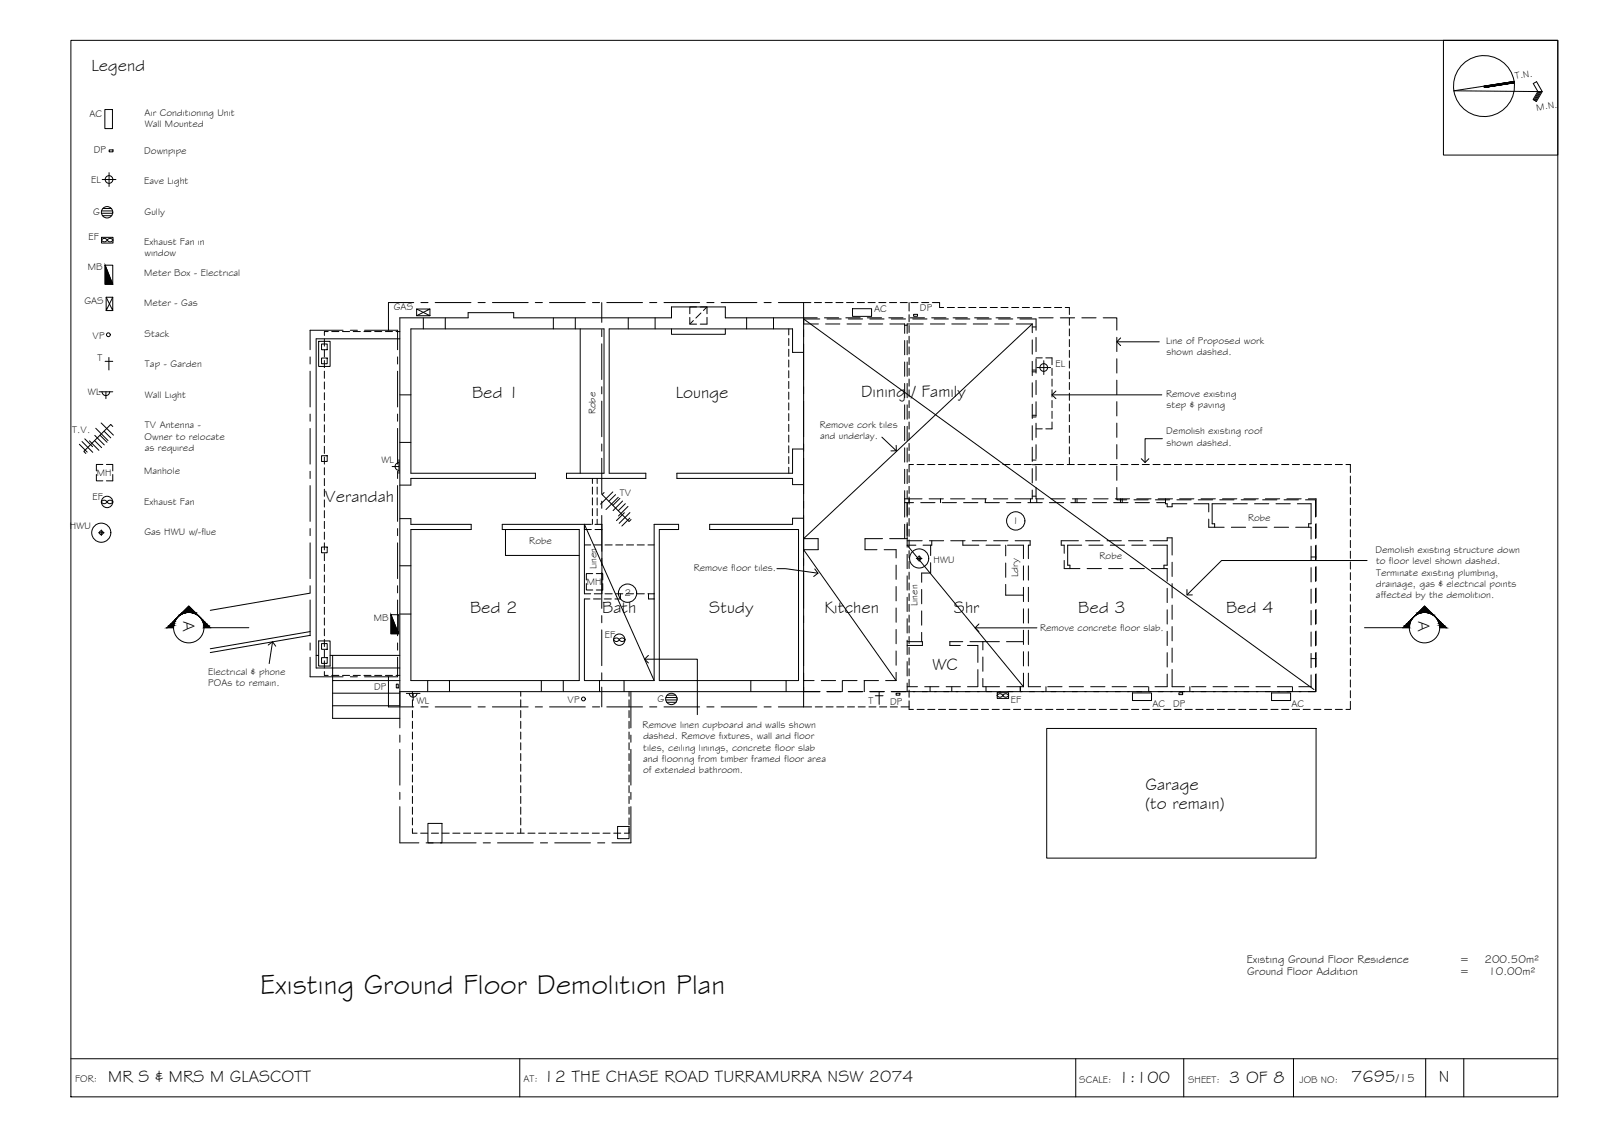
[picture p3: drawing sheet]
<svg xmlns="http://www.w3.org/2000/svg" width="420mm" height="297mm" viewBox="0 0 420 297" stroke-linecap="round" stroke-linejoin="round" font-family="sans-serif">
<!-- layer: BORDER -->
<g fill="none" stroke="#000" stroke-width=".26">
<path d="M18.6 10.6h390v277h-390zM378.6 10.6h30v30.1h-30zM397.1 21.4l-15.8 2.4 23.2 .2-1.5-2.6-.9 .5 1.2 2.1-1.2 2.1 .9 .5 1.5-2.6M397.2 21.7l-7.9 1.2M403.6 24l-1.3 2.2M403.9 24l-1.4 2.4M404.2 24l-1.5 2.5M18.6 277.6h390M136.3 277.6v10M282.1 277.6v10M310.5 277.6v10M339.2 277.6v10"/>
<path d="M373.9 277.6v10M383.9 277.6v10"/>
<circle cx="389.2" cy="22.6" r="8"/>
</g>
<!-- layer: SERVICES -->
<g fill="none" stroke="#000" stroke-width=".26">
<path d="M27.5 28.7h2v5h-2zM28.6 39.3h1v.5h-1zM26.6 55.9h3M26.6 55.3h2.9M26.8 47.1h3.6M26.9 56.6h2.4M27 54.7h2.2M28.6 45.3v3.6M26.6 62.2h3v1.5h-3zM26.8 62.7a.86 .86 0 0 1 1.3 .3 .86 .86 0 0 1-1.5 0zM27.6 69.5v5h2l-2-5h2v5M27.8 77.9l1.8 3.5v-3.5"/>
<path d="M28.3 62.7a.86 .86 0 0 1 1.3 .3 .86 .86 0 0 1-1.5 0zM27.6 94.7h2M27.8 81.4l1.8-3.5h-1.8v3.5h1.8M28.6 93.7v3.3M109.3 81h3.5l-3.5 1.8M112.8 81v1.8h-3.5v-1.8l3.5 1.8M223.6 80.9h5v2h-5zM239.6 82.4h1v.5h-1zM271.9 96.4h3.7M273.8 94.6v3.6M20.8 116.5l2.1 2M21.5 115.8l2.8 2.8"/>
<path d="M22.2 115.1l2.1 2M23.5 115.6l2.4 2.5M24.8 115.5l1.9 1.9M24.9 114.1l2.5 2.5M25.1 112.3l3.2 3.2M26 102.7h3.6M26.2 114.1l1.9 1.8M26.5 110.9l3.2 3.2M26.8 102.7a1.01 1.01 0 0 0 1 1 1.01 1.01 0 0 0 1-1M27.3 113l1.7 1.8M27.8 102.7v1.8M29.6 111.8l-.6-.5-7 7.1 .5 .5"/>
<path d="M25.3 124.4v1.7h1.7M25.8 139.7h1.5M26.6 138.9v1.5M26.8 131.4a.86 .86 0 0 1 1.3 .2 .86 .86 0 0 1-1.5 0zM27 121.8h-1.7v1.7M27.9 121.8h1.7v1.7M28.1 131.6a.86 .86 0 0 1 1.5 0M28.1 131.6a.86 .86 0 0 0 1.5 0M29.6 124.4v1.7h-1.7M102.8 122.3h1.8M104.6 121.3a1.01 1.01 0 0 0-1 1 1.01 1.01 0 0 0 1 1M104.6 120.5v3.6"/>
<path d="M158.4 129.1l-.5 .6 7.1 7 .5-.5M160.7 129l-3.2 3.2M161.4 129.7l-1.7 1.7M162.1 130.4l-3.2 3.2M162.6 130.7l-1.9 1.8M163.3 131.4l-2.5 2.5M163.8 134.4l-2.1 2.1M164 132.1l-1.8 1.8M164.7 132.8l-2.5 2.5M165.2 135.8l-2.1 2.1M165.2 134.4l-2.8 2.8M81.4 155.5l-26.3 4.5"/>
<path d="M153.8 153v1.7h1.7M155.5 150.4h-1.7v1.7M156.4 150.4h1.7v1.7M158.1 153v1.7h-1.7M240.3 146.4h1.5M241.1 145.7v1.5M81.4 165.6l-26.3 4.5M81.4 166.6l-26.3 4.5M102.5 161.2v5h2l-2-5h2.1v5M103.9 179.4h.5v1h-.5zM161.1 167.5a.86 .86 0 0 1 1.3 .2 .84 .84 0 0 1-.7 .5 .84 .84 0 0 1-.8-.5zM162.4 167.7a.86 .86 0 0 1 1.5 0"/>
<path d="M162.4 167.7a.86 .86 0 0 0 1.5 0M106.6 181.8h3.6M107.3 181.8a1.01 1.01 0 0 0 1 1 1.01 1.01 0 0 0 1.1-1M108.4 181.8v1.8M174.6 183.5h3M174.6 182.9h3M174.9 184.1h2.4M175 182.3h2.2M229.6 182.4h2M230.6 181.4v3.3M235 181.8h1v.5h-1zM261.5 181.6h3v1.5h-3z"/>
<path d="M261.7 182.1a.86 .86 0 0 1 1.3 .2 .86 .86 0 0 1-1.5 0zM263.2 182.1a.86 .86 0 0 1 1.3 .2 .86 .86 0 0 1-1.5 0zM297 181.7h5v2h-5zM309.2 181.6h1v.5h-1zM333.5 181.7h5v2h-5z"/>
<circle cx="28.1" cy="55.7" r="1.49"/>
<circle cx="28.6" cy="47.1" r="1.01"/>
<circle cx="28.4" cy="87.8" r=".5"/>
<circle cx="273.7" cy="96.4" r="1.01"/>
<circle cx="26.6" cy="139.7" r="2.51"/>
<circle cx="26.6" cy="139.7" r=".5"/>
<circle cx="28.1" cy="131.6" r="1.49"/>
<circle cx="241.1" cy="146.4" r="2.51"/>
<circle cx="241.1" cy="146.4" r=".5"/>
<circle cx="162.4" cy="167.7" r="1.49"/>
<circle cx="153" cy="183.2" r=".5"/>
<circle cx="176.1" cy="183.2" r="1.49"/>
</g>
<path d="M27.6 69.5l2 5h-2zM102.5 161.2l2 5h-2z" fill="#000" stroke="#000" stroke-width=".26"/>
<!-- layer: EXISTING -->
<g fill="none" stroke="#000" stroke-width=".26">
<path d="M83.6 89.5h3v6.6h-3zM84.3 93.9h1.5v1.5h-1.5zM84.3 90.2h1.5v1.5h-1.5zM104.9 88.8h-22v86.3h22M111 83.3v2.9M116.8 83.3v2.9M145.1 83.3v2.9M150.9 83.3v2.9M152.2 86.2v37.9M164.8 83.3v2.9M171.8 83.3v2.9M176.1 86.2v1.4h14.1v-1.4"/>
<path d="M180.9 83.2v1.8h1.8M181.8 84l-.9 1M182.7 80.5h-1.8v1.8M183.6 80.5h1.8v1.8M183.8 82.1l-1.3 1.3M185.4 83.2v1.8h-1.8M185.4 80.5l-.9 .9M195.8 83.3v2.9M202.9 83.3v2.9M206.9 86.2v1.6M206.9 88.7v1.9M206.9 91.6v1.8"/>
<path d="M206.9 94.4v1.8M206.9 97.2v1.9M210.8 92.4h-2.9v-6.2h-48.1v37.9h9.6v1.3h-20.8v-1.3h9.8v-37.9h-50.6v37.9h32.6v1.3h-32.6v1.8h-2.9M210.8 83.6h4.2M210.8 84.9h3.8M216.5 84.9h3.8M216.9 83.6h3.7M222.2 84.9h3.7M222.5 83.6h3.7M227.8 84.9h3.7M228.1 83.6h3.8M233.4 84.9h3.9v2.5"/>
<path d="M233.8 83.6h3.7M237.3 89.3v3.7M237.3 94.9v3.8M237.3 85.3h.6M237.9 89.3v3.7M237.9 94.9v3.8M239.4 83.6h3.7M242.1 84.9h-4.2v2.5M244 84.9h3.8M245 83.6h3.7M249.6 84.9h3.8M250.6 83.6h3.8"/>
<path d="M255.3 84.9h3.7M256.3 83.6h3.7M260.9 84.9h3.7M261.9 83.6h3.7M266.5 84.9h4.2v2.3M267.5 83.6h4.2v3M270.7 89.1v3.8M270.7 94.7v3.8M270.7 85.7h1M270.7 97h1M270.7 97.5h1M271.7 88.4v3.8"/>
<path d="M271.7 94.1v3.7M271.7 99.7v3.8M271.7 93.8h1.7M274.3 93.8h1.6v1.8M275.9 96.6v1.8M275.9 99.4v1.9M84.3 119.5h1.5v1.5h-1.5zM104.9 103.5h2.9M104.9 116h2.9M206.9 100v1.9M206.9 102.8v1.9M206.9 105.6v1.9"/>
<path d="M206.9 108.4v1.9M206.9 111.2v1.9M206.9 114.1v1.8M206.9 116.9v1.8M206.9 119.7v1.9M210.8 117.7h-2.9v6.4h-30.4v1.3h30.4v1.7h2.9M237.3 100.5v3.8M237.3 106.1v3.8M237.3 111.8v3.7M237.3 117.4v3.8M237.9 100.5v3.8M237.9 106.1v3.8"/>
<path d="M237.9 111.8v3.7M237.9 117.4v3.8M270.7 100.3v3.8M270.7 106v3.7M270.7 111.6v3.8M270.7 117.2v3.8M270.7 108.9h1M270.7 109.3h1M271.7 105.3v3.8M271.7 110.9v3.8M271.7 116.6v3.7M271.7 112.4h1.7"/>
<path d="M275.9 102.2v1.9M275.9 105v1.9M275.9 107.8v1.9M275.9 110.6v1.8h-1.6M104.9 136h2.9v1.5h15.8v1.3h-15.8v39.6h44.1v-39.6h-20.2v-1.3h23.4M132.6 138.8v6.8h19.3M155.1 138.8h-1.8v16.9h1.6M155.4 125.4v1.4M155.4 127.7v1.9M155.4 130.5v1.9M155.4 133.3v1.9M155.4 136.1v1.4"/>
<path d="M156 137.5h1.9v18.2M156 138.8h1.9M156.6 125.4v1.4M156.6 127.7v1.9M156.6 130.5v1.9M156.6 133.3v1.9M156.6 136.1v1.4M206.9 122.5v1.6M210.8 135.9h-2.9v1.6h-21.8v1.3h23.3v39.6h-36.5v-39.6h5.1v-1.3h-6.4v18.2h-1.7M237.3 123v3.8M237.3 128.6v7M237.3 137.4v3.8"/>
<path d="M237.3 130.8h4.5M237.3 131.8h2.3M237.9 123v3.8M237.9 128.6v2.2M237.9 131.8v3.8M237.9 137v6.5M238.4 130.8v1M241.5 131.8h3.7M243.7 130.8h3.7M246.7 130.8v1M247.1 131.8h3.8M249.3 130.8h3.8"/>
<path d="M252.7 131.8h3.8M254.9 130.8h3.8M258.3 131.8h3.8M258.4 130.8v1M260.6 130.8h3.7M264 131.8h3.7M269.6 131.8h3.8M270.3 130.8v1M270.7 122.8v3.8M270.7 128.5v2.3h-4.5M270.7 121.8h1M270.7 130.1h1"/>
<path d="M270.7 120.6h1M271.7 122.2v3.8M271.7 127.8v3h2.1M271.9 130.8v1M275.2 131.8h3.8M275.6 130.8h3.8M280.8 131.8h3.8M281.2 130.8h3.8M282 130.8v1M282.5 130.8v1M286.5 131.8h3.7M286.9 130.8h3.7"/>
<path d="M292.1 131.8h3.8M292.5 130.8h3.8M293.9 130.8v1M294.3 130.8v1M297.7 131.8h3.8M298.1 130.8h3.8M303.3 131.8h2.4M303.7 130.8h3.8M305.7 130.8v1.3h.4v.8h1.3v-.8h3.9M309.4 130.8h3.7M313.1 132.1h3.9v2.1M315 130.8h3.8"/>
<path d="M317 136.1v2.1h4.1M320.6 130.8h3.8M321.5 132.1h-3.6v5.2h.7v.9M322.9 138.2h3.8M323.4 132.1h3.7M326.2 130.8h3.8M328.6 138.2h3.7M329 132.1h3.8M331.9 130.8h3.7M334.2 138.2h3.8M334.7 132.1h3.7M337.5 130.8h3.8"/>
<path d="M339.8 138.2h4.1v3.1M340.3 132.1h3.6v5.2h-.7v.9M343.1 130.8h2.1v4.6M345.2 137.3v3.7M84.3 143.4h1.5v1.5h-1.5zM104.9 148.3h2.9M153.3 142.9h1.6M155.6 157h1.9M155.9 155.7h1.8M155.9 142.9h1.8M158.5 157h1.8M158.7 155.7h1.9"/>
<path d="M158.7 142.9h1.9M161.5 155.7h1.9M161.5 142.9h1.9M162.7 155.7v1.3h-1.4M164.3 155.7h1.9M164.3 142.9h1.9M167.1 155.7h1.9M167.1 142.9h1.9M169.9 142.9h1.7M170.1 155.7v1.3h1.5v21.4h-18.3v-21.4h1.4M231.5 141.2h-4.6v2.9h3.1M231.9 144.1h3.1v2.2"/>
<path d="M233.3 141.2h4.6M235 148.2v3.7M235 153.8v3.7M235 159.4v3.7M237.9 145.3v3.8M237.9 151v3.7M237.9 156.6v3.7M237.9 142.9h2.3M237.9 141.8h4M241.7 154.5v3.8M243.7 141.8h3.8M244.1 147.5v2.7h-2.4v2.5"/>
<path d="M244.1 142.9v2.7M244.4 141.8v1.1h-2.3M249.4 141.8h3.7M252.5 141.8v1.1h4.2M255 141.8h3.7M258.6 142.9h3.7M260.6 141.8h3.8M263.8 142.9v2.8M263.8 147.6v3.8M263.8 153.2v2.8h4.6M264.2 142.9h4.2v3.6M266.2 141.8h4v1.1h-.5v3.6"/>
<path d="M268.4 148.4v3.7M268.4 154v3.7M268.4 159.6v3.8M269.7 148.4v3.7M269.7 154v3.7M269.7 159.6v3.8M279.1 146.9v2.2h4.1M282.8 141.8h-4.5v1.1h.8v2.2M283.7 142.9h-3.7v5.3h.6v.9M284.7 141.8h3.8M285.1 149.1h3.8M285.6 142.9h3.7"/>
<path d="M290.4 141.8h3.7M290.8 149.1h3.7M291.2 142.9h3.7M296 141.8h3.7M296.4 149.1h3.7M296.8 142.9h3.8M301.6 141.8h4.5v-.8h1.3v4.5M302 149.1h4.1v3.3M302.4 142.9h3.7v5.3h-.8v.9M306.1 154.2v3.8M306.1 159.9v3.7M307.4 147.4v3.7"/>
<path d="M307.4 153v3.8M307.4 158.6v3.8M343.9 143.2v3.7M343.9 148.8v3.8M343.9 154.4v3.8M343.9 146h1.3M345.2 142.9v3.8M345.2 148.6v3.7M345.2 154.2v3.7M345.2 159.8v3.7M82.9 171.8h.7M83.6 168h3v6.6h-3z"/>
<path d="M84.3 172.4h1.5v1.5h-1.5zM84.3 168.7h1.5v1.5h-1.5zM86.6 171.8h18.3M87.2 178.4h17.7M87.2 171.8v16.5h17.7M104.9 161h2.9M112.2 178.4v2.9M117.9 178.4v2.9M142 178.4v2.9M147.7 178.4v2.9M157.2 178.4v2.9M163.7 178.4v2.9"/>
<path d="M196.9 178.4v2.9M206.2 178.4v2.9M213.5 178.4h-2.7v-34.3h3.8v-2.9h-3.8v-57.9h-20.6v-2.8h-14.1v2.8h-41.4v-1.3h-11.9v1.3h-17.9v101.7h-17.7M215.4 178.4h3.7M220.9 178.4v2.9M221 178.4h3.8M230.4 178.4h-3.8l.1 2.9M235 176.3v2.1h-2.7M235 165v3.8M235 170.7v3.7M237.9 162.2v3.8M237.9 167.8v3.8"/>
<path d="M237.9 173.5v3.7M237.9 179.1v2.2M237.9 168.2h4v1h-4M241.7 160.2v3.7M241.7 165.8v2.4M252.5 168.2h-3.4v1h2.7M253.7 169.2h2.8v4.5M254.4 168.2h7.7M256.5 175.5v4.5M257.8 168.2v2.2M257.8 172.2v3.8M257.8 177.9v2.1h4.4"/>
<path d="M264 168.2h4.3M268.4 165.2v3.8M268.4 170.9v3.7M268.4 176.5v3.5h-4.4M269.7 165.2v3.8M269.7 170.9v3.7M269.7 176.5v3.5h3.2M306.1 165.5v3.7M306.1 171.1v3.8M306.1 176.7v3.3h-3.2M307.4 164.3v3.7M307.4 169.9v3.7"/>
<path d="M307.4 175.5v4.5h3.2M343.9 160.1v3.7M343.9 165.7v3.7M343.9 171.3v3.8M343.9 176.9v3.1h-3.3M343.9 172.7h1.3M345.2 176.7v4.6h-2.1M345.2 165.4v3.8M345.2 171.1v3.7M87.2 181.7h17.7M104.9 181.3h110.1M216.8 181.3h3.8"/>
<path d="M222.5 181.3h3.7M228.1 181.3h3.7M233.7 181.3h6.3M237.9 180h2.7M241.9 181.3h3.7M242.5 180h3.8M243.9 180v1.3M247.5 181.3h3.7M248.1 180h3.8M249.6 180v1.3M253.1 181.3h3.8M253.8 180h2.7"/>
<path d="M258.6 180v1.3M258.7 181.3h3.8M264.4 181.3h3.7M267.6 180v1.3M270 181.3h3.7M274.3 180v1.3M274.5 191h70.7v34h-70.7zM274.8 180h3.7M275.6 181.3h3.8M280.4 180h3.8M281.2 181.3h3.8M286.1 180h3.7"/>
<path d="M286.9 181.3h3.7M291.7 180h3.7M292.5 181.3h3.7M297.3 180h3.7M298.1 181.3h3.8M301.3 180v1.3M303.7 181.3h3.8M309.4 181.3h3.7M312.1 180v1.3M312.5 180h3.8M315 181.3h3.7M318.1 180h3.8"/>
<path d="M320.6 181.3h3.8M323.8 180h3.7M326.2 181.3h3.8M329.4 180h3.7M331.9 181.3h3.7M335 180h3.8M337.5 181.3h3.7M339 180v1.3M112.2 215.9h3.7v5.1h-3.7zM162 216.7h3v3.2h-3z"/>
</g>
<!-- layer: ROOFPLAN EXIST. -->
<g fill="none" stroke="#000" stroke-width=".26">
<path d="M108.5 79.3h-6.6v7.3M110.4 79.3h1.9M114.1 79.3h9.4M125.4 79.3h1.9M129.1 79.3h9.4M140.4 79.3h1.9M144.1 79.3h9.4M155.4 79.3h1.9M157.8 79.3v5.2M159.1 79.3h9.4M170.4 79.3h1.9M174.1 79.3h9.4"/>
<path d="M185.4 79.3h1.9M189.1 79.3h9.4M200.4 79.3h1.9M204.1 79.3h8.6M210.8 79.3v5.2M213.6 79.3h1.9M216.4 79.3h1.9M219.2 79.3h1.9M222 79.3h1.9M224.8 79.3h1.9M227.7 79.3h1.8M230.5 79.3h1.9"/>
<path d="M233.3 79.3h1.9M236.1 79.3h1.9M238.4 79.3v2.2M238.9 79.3h1.9M241.7 79.3h1.9M244.5 79.3h1.9v1.3h1.1M81.3 93.6v1.8M81.3 97.3v9.4M90 86.6h-8.7v5.1M91.9 86.6h1.8M95.6 86.6h8.7v5.1M104.3 93.6v1.8"/>
<path d="M104.3 97.3v9.4M157.8 86.4v1.9M157.8 90.1v9.4M210.8 86.4v1.9M210.8 90.1v9.4M238.4 82.5v1.9M238.4 85.3v1.9M238.4 88.1v1.9M238.4 90.9v1.9M238.4 93.7v1.9M238.4 96.6v1.8M238.4 99.4v1.9"/>
<path d="M248.4 80.6h1.9M251.3 80.6h1.8M254.1 80.6h1.9M256.9 80.6h1.8M259.7 80.6h1.9M262.5 80.6h1.9M265.3 80.6h1.9M268.1 80.6h1.9M270.9 80.6h1.9M273.8 80.6h1.8M276.6 80.6h1.9M279.4 80.6h1.1v1.9"/>
<path d="M280.5 83.4v1.9M280.5 86.2v1.9M280.5 89v1.9M280.5 91.8v1.9M280.5 94.6v1.9M280.5 97.4v1.9M81.3 108.6v1.8M81.3 112.3v9.4M104.3 108.6v1.8M104.3 112.3v9.4M157.8 101.4v1.9M157.8 105.1v9.4"/>
<path d="M157.8 116.4v1.9M210.8 101.4v1.9M210.8 105.1v9.4M210.8 116.4v1.9M238.4 102.2v1.8M238.4 105v1.9M238.4 107.8v1.9M238.4 110.6v1.9M238.4 113.4v1.9M238.4 116.2v1.9M238.4 119.1v1.8M280.5 100.3v1.8"/>
<path d="M280.5 103.1v1.9M280.5 105.9v1.9M280.5 108.7v1.9M280.5 111.5v1.9M280.5 114.3v1.9M280.5 117.1v1.9M280.5 119.9v1.9M81.3 123.6v1.8M81.3 127.3v9.4M81.3 138.6v1.8M104.3 123.6v1.8M104.3 127.3v9.4"/>
<path d="M104.3 138.6v1.8M157.8 120.1v9.4M157.8 131.4v1.9M157.8 135.1v9.4M210.8 120.1v9.4M210.8 131.4v1.9M210.8 135.1v9.4M238.4 121.9v1.9M238.4 124.7v1.8M238.4 127.5v1.9M238.4 130.3v1.9M238.4 133.1v1.9"/>
<path d="M238.4 135.9v1.9M238.4 138.7v1.9M238.4 121.8h1.2M240.5 121.8h1.9M243.3 121.8h1.9M246.1 121.8h1.9M248.9 121.8h1.9M251.8 121.8h1.8M254.6 121.8h1.9M257.4 121.8h1.9M260.2 121.8h1.9M263 121.8h1.9"/>
<path d="M265.8 121.8h1.9M268.6 121.8h1.9M271.4 121.8h1.9M274.3 121.8h1.8M277.1 121.8h1.8M279.9 121.8h1.9M282.7 121.8h1.9M285.5 121.8h1.9M288.3 121.8h1.9M291.1 121.8h1.9M293.9 121.8h1.9M296.8 121.8h1.8"/>
<path d="M299.6 121.8h1.8M302.4 121.8h1.9M305.2 121.8h1.9M308 121.8h1.9M310.8 121.8h1.9M313.6 121.8h1.9M316.4 121.8h1.9M319.3 121.8h1.8M322.1 121.8h1.8M324.9 121.8h1.9M327.7 121.8h1.9M330.5 121.8h1.9"/>
<path d="M333.3 121.8h1.9M336.1 121.8h1.9M338.9 121.8h1.9M341.8 121.8h1.8M344.6 121.8h1.8M347.4 121.8h1.9M350.2 121.8h1.9M353 121.8h1.2v2.1M354.2 124.8v1.9M354.2 127.6v1.9M354.2 130.4v1.9M354.2 133.3v1.8"/>
<path d="M354.2 136.1v1.8M354.2 138.9v1.9M81.3 142.3v9.4M81.3 153.6v1.8M81.3 157.3v9.4M104.3 142.3v9.4M104.3 153.6v1.8M104.3 157.3v9.4M157.8 146.4v1.9M157.8 150.1v9.4M210.8 146.4v1.9M210.8 150.1v9.4"/>
<path d="M238.4 141.6v1.8M238.4 144.4v1.9M238.4 147.2v1.8M238.4 150v1.9M238.4 152.8v1.9M238.4 155.6v1.9M238.4 158.4v1.9M354.2 141.7v1.9M354.2 144.5v1.9M354.2 147.3v1.9M354.2 150.1v1.9M354.2 152.9v1.9"/>
<path d="M354.2 155.8v1.8M354.2 158.6v1.8M81.3 168.6v1.8M81.3 172.3v5.1h8.7M91.9 177.4h1.8M101.9 177.4v7.9h6.6M104.3 168.6v1.8M104.3 172.3v5.1h-8.7M157.8 161.4v1.9M157.8 165.1v9.4M157.8 176.4v1.9M210.8 161.4v1.9"/>
<path d="M210.8 165.1v9.4M210.8 176.4v1.9M238.4 161.2v1.9M238.4 164.1v1.8M238.4 166.9v1.9M238.4 169.7v1.8M238.4 172.5v1.9M238.4 175.3v1.9M238.4 178.1v1.9M354.2 161.4v1.9M354.2 164.2v1.9M354.2 167v1.9"/>
<path d="M354.2 169.8v1.9M354.2 172.6v1.9M354.2 175.4v1.9M354.2 178.3v1.8M104.9 181.3v9.5M104.9 192.7v1.9M104.9 196.5v9.3M110.4 185.3h1.9M114.1 185.3h9.4M125.4 185.3h1.9M129.1 185.3h9.4M140.4 185.3h1.9"/>
<path d="M144.1 185.3h9.4M155.4 185.3h1.9M157.8 180.1v5.2M159.1 185.3h9.4M165.5 181.3v9.5M165.5 192.7v1.9M165.5 196.5v9.3M170.4 185.3h1.9M174.1 185.3h9.4M185.4 185.3h1.9M189.1 185.3h9.4M200.4 185.3h1.9"/>
<path d="M204.1 185.3h8.8M210.8 180.1v5.2M213.8 185.3h1.9M216.6 185.3h1.9M219.4 185.3h1.9M222.3 185.3h1.8M225.1 185.3h1.8M227.9 185.3h1.9M230.7 185.3h1.9M233.5 185.3h1.9M236.3 185.3h2.1M238.4 180.9v1.9"/>
<path d="M238.4 183.7v2.3h1.2M240.5 186h1.9M243.3 186h1.9M246.1 186h1.9M248.9 186h1.9M251.8 186h1.8M254.6 186h1.9M257.4 186h1.9M260.2 186h1.9M263 186h1.9M265.8 186h1.9M268.6 186h1.9"/>
<path d="M271.4 186h1.9M274.3 186h1.8M277.1 186h1.8M279.9 186h1.9M282.7 186h1.9M285.5 186h1.9M288.3 186h1.9M291.1 186h1.9M293.9 186h1.9M296.8 186h1.8M299.6 186h1.8M302.4 186h1.9"/>
<path d="M305.2 186h1.9M308 186h1.9M310.8 186h1.9M313.6 186h1.9M316.4 186h1.9M319.3 186h1.8M322.1 186h1.8M324.9 186h1.9M327.7 186h1.9M330.5 186h1.9M333.3 186h1.9M336.1 186h1.9"/>
<path d="M338.9 186h1.9M341.8 186h1.8M344.6 186h1.8M347.4 186h1.9M350.2 186h1.9M354.2 183.9v2.1h-1.2M354.2 181.1v1.8M104.9 207.7v1.9M104.9 211.5v9.5h5M165.5 207.7v1.9M165.5 211.5v9.5h-5M111.7 221h1.9"/>
<path d="M115.5 221h9.4M126.7 221h1.9M130.5 221h9.4M141.7 221h1.9M145.5 221h9.4M156.7 221h1.9"/>
</g>
<!-- layer: 0.13 -->
<g fill="none" stroke="#000" stroke-width=".26">
<path d="M85.1 88.9v1.9M85.1 91.7v1.9M85.1 94.5v1.9M85.1 97.3v1.9M86.1 86.9h-1v1M87 86.9h1.9M89.8 86.9h1.9M92.6 86.9h1.9M95.4 86.9h1.9M98.3 86.9h1.8M101.1 86.9h1.8M103.9 86.9h1"/>
<path d="M210.8 83.6l133.8 97.2M270.7 84.9l-59.9 56.3M85.1 100.1v1.9M85.1 102.9v1.9M85.1 105.7v1.9M85.1 108.6v1.8M85.1 111.4v1.9M85.1 114.2v1.9M85.1 117v1.9M85.1 119.8v1.9M85.1 122.6v1.9M85.1 125.4v1.9"/>
<path d="M85.1 128.2v1.9M85.1 131.1v1.8M85.1 133.9v1.9M85.1 136.7v1.9M85.1 139.5v1.9M153.3 137.5l18.3 40.9M85.1 142.3v1.9M85.1 145.1v1.9M85.1 147.9v1.9M85.1 150.7v1.9M85.1 153.6v1.8M85.1 156.4v1.9"/>
<path d="M85.1 159.2v1.9M210.8 144.1l24.2 34.3M237.9 142.9l30.5 37.1M85.1 162v1.9M85.1 164.8v1.9M85.1 167.6v1.9M85.1 170.4v1.9M85.1 173.2v1.9M85.1 176.1v1h1M87 177.1h1.9M89.8 177.1h1.9M92.6 177.1h1.9"/>
<path d="M95.4 177.1h1.9M98.3 177.1h1.8M101.1 177.1h1.8M103.9 177.1h1M108.2 181.3v1.2M108.2 183.5v1.8M108.2 186.3v1.9M108.2 189.1v1.9M108.2 191.9v1.9M108.2 194.7v1.9M108.2 197.5v1.9M136.6 181.3v1.2"/>
<path d="M136.6 183.5v1.8M136.6 186.3v1.9M136.6 189.1v1.9M136.6 191.9v1.9M136.6 194.7v1.9M136.6 197.5v1.9M165 181.3v1.2M165 183.5v1.8M165 186.3v1.9M165 189.1v1.9M165 191.9v1.9M165 194.7v1.9"/>
<path d="M165 197.5v1.9M108.2 200.3v1.9M108.2 203.2v1.8M108.2 206v1.8M108.2 208.8v1.9M108.2 211.6v1.9M108.2 214.4v1.9M108.2 217.2v1.2h1.2M110.3 218.4h1.9M113.1 218.4h1.9M116 218.4h1.8M118.8 218.4h1.8"/>
<path d="M121.6 218.4h1.9M124.4 218.4h1.9M127.2 218.4h1.9M130 218.4h1.9M132.8 218.4h1.9M135.6 218.4h1.9M136.6 200.3v1.9M136.6 203.2v1.8M136.6 206v1.8M136.6 208.8v1.9M136.6 211.6v1.9M136.6 214.4v1.9"/>
<path d="M136.6 217.2v1.2M138.5 218.4h1.8M141.3 218.4h1.8M144.1 218.4h1.9M146.9 218.4h1.9M149.7 218.4h1.9M152.5 218.4h1.9M155.3 218.4h1.9M158.1 218.4h1.9M161 218.4h1.8M165 200.3v1.9M165 203.2v1.8"/>
<path d="M165 206v1.8M165 208.8v1.9M165 211.6v1.9M165 214.4v1.9M165 217.2v1.2h-1.2"/>
</g>
<!-- layer: SECTION POINT -->
<g fill="#000" stroke="#000" stroke-width=".26">
<path d="M47.8 160.6l1.7-1.7 1.7 1.7zM373.6 158.9l1.7 1.7h-3.4zM46.7 161.7l-.4 .4zM47.1 161.3l.5-.2zM51.9 161.3l.5 .4zM52.4 161.7l.3 .4zM370.8 161.7l-.4 .4zM371.2 161.3l-.4 .4zM375.5 161.1l.6 .2zM376.5 161.7l.3 .4z"/>
<path d="M44.4 164h1.2l-1.7 .6zM43.9 164.6h1.6l.1-.6z"/>
<path d="M44.9 163.5h.8l-1.3 .5zM44.4 164h1.2l.1-.5z"/>
<path d="M45.4 163h.4l-.9 .5zM44.9 163.5h.8l.1-.5z"/>
<path d="M45.4 163l.6-.4zM45.4 163h.4l.2-.4z"/>
<path d="M46.3 162.1l-.4 .5zM45.9 162.6l.4-.5z"/>
<path d="M47.6 160.8h.5l-.7 .3zM47.4 161.1l.7-.3z"/>
<path d="M47.1 161.3l.5-.2zM46.7 161.7l.4-.4z"/>
<path d="M47.6 160.8l1.1-.2zM47.6 160.8l1.1-.2z"/>
<path d="M47.8 160.6h1.4zM47.8 160.6h1.4z"/>
<path d="M49.8 160.6h1.4zM50.4 160.6h.9z"/>
<path d="M50.4 160.6h.9l-.4 .2zM50.9 160.8h.5l-.1-.2z"/>
<path d="M50.9 160.8h.5v.3zM51.4 160.8v.3h.3z"/>
<path d="M51.4 161.1l.5 .2zM51.7 161.1l.3 .2z"/>
<path d="M52.7 162.1l.3 .5zM52.7 162.1l.3 .5h.2z"/>
<path d="M53 162.6h.2v.4zM53.2 162.6v.4h.4z"/>
<path d="M53.2 163h.4l-.2 .5zM53.6 163l-.2 .5h.7z"/>
<path d="M53.4 163.5h.7l-.6 .5zM53.5 164h1.2l-.6-.5z"/>
<path d="M53.5 164h1.2l-1.2 .6zM53.5 164.6h1.7l-.5-.6z"/>
<path d="M368.5 164l1.1 .6 .1-.6zM368.5 164l1.1 .6h-1.6z"/>
<path d="M369 163.5l.7 .5v-.5zM368.5 164l.5-.5 .7 .5z"/>
<path d="M369.5 163l.2 .5 .2-.5zM369.5 163l.2 .5h-.7z"/>
<path d="M370 162.6l-.1 .4 .2-.4zM370 162.6l-.1 .4h-.4z"/>
<path d="M370.4 162.1l-.3 .5zM370.4 162.1l-.3 .5h-.1z"/>
<path d="M371.5 161.1l-.3 .2 .5-.2zM371.2 161.3l.3-.2z"/>
<path d="M371.7 160.8v.3l.5-.3zM371.7 160.8v.3h-.2z"/>
<path d="M371.9 160.6l.3 .2 .6-.2zM371.9 160.6l.3 .2h-.5z"/>
<path d="M371.9 160.6h1.4zM371.9 160.6h.9z"/>
<path d="M373.9 160.6h1.5zM373.9 160.6h1.5z"/>
<path d="M374.5 160.6l1 .2zM374.5 160.6l1 .2z"/>
<path d="M375 160.8l.8 .3-.3-.3zM375 160.8l.8 .3z"/>
<path d="M375.5 161.1l.6 .2zM376 161.3l.5 .4z"/>
<path d="M376.8 162.1l.5 .5zM376.8 162.1l.5 .5z"/>
<path d="M377.1 162.6l.6 .4zM377.1 162.6l.6 .4h-.4z"/>
<path d="M377.3 163l.9 .5-.5-.5zM377.3 163l.9 .5h-.7z"/>
<path d="M377.5 163.5l1.3 .5-.6-.5zM377.5 163.5l1.3 .5h-1.2z"/>
<path d="M377.6 164l1.7 .6-.5-.6zM377.6 164l1.7 .6h-1.7z"/>
</g>
<g fill="none" stroke="#000" stroke-width=".26">
<path d="M45.5 164.6h-1.6l5.6-5.7 5.7 5.7M53.5 164.6h11.8M357.9 164.6h11.7M368 164.6l5.6-5.7 5.7 5.7h-1.7"/>
<circle cx="49.5" cy="164.6" r="4"/>
<circle cx="373.6" cy="164.6" r="4"/>
</g>
<!-- layer: 0 -->
<g fill="none" stroke="#000" stroke-width=".26">
<path d="M292.9 89.6h11.1M293.9 88.6l-1 1 1 1M231.3 114.6l3.8 3.6M235 116.8l.1 1.4h-1.4M275.9 103.5h28.8M276.9 102.5l-1 1 1 1M304.8 115h-4.5v6.3M299.3 120.3l1 1 1-1M203.8 149.1h2.2l8.5 1.2M213.7 149.2l.8 1.1-1.1 .8M311.3 154.6v1.4h1.4M358.5 147h-38.1l-9.1 9"/>
<path d="M70.3 169.1l1.2-.8 .8 1.1M71.5 168.3l-.9 5.7M169.1 172.8h13.8v14.6M170.1 171.8l-1 1 1 1M255.7 164.6h16.3M256.7 163.6l-1 1 1 1"/>
</g>
<!-- layer: NEWWORK -->
<path d="M210.8 83.6v1.3M153.3 137.5v1.3M171.6 155.7v1.3M210.8 141.2v2.9M210.8 178.4v2.9" fill="none" stroke="#000" stroke-width=".3"/>
<!-- layer: BORDER -->
<g fill="#000" stroke="#000" stroke-width=".26">
<path d="M389.2 22.6l7.9-1.2zM389.2 22.6l7.9-1.2 .1 .3z"/>
<path d="M389.2 22.6l.1 .3 7.9-1.2zM389.3 22.9l7.9-1.2z"/>
</g>
<!-- layer: NEWWORK -->
<g fill="none" stroke="#000" stroke-width=".26">
<path d="M210.8 83.3h3.5M216.2 83.3h3.8M221.8 83.3h3.8M227.5 83.3h3.7M233.1 83.3h3.7M238.7 83.3h3.8M244.3 83.3h3.8M250 83.3h3.7M255.6 83.3h3.7M261.2 83.3h3.8M266.8 83.3h3.8M272.5 83.3h3.7"/>
<path d="M278.1 83.3h3.7M283.7 83.3h3.8M289.3 83.3h3.6v3.2M292.9 88.4v3.8M292.9 94.1v3.7M292.9 99.7v3.7M292.9 105.3v3.7M292.9 110.9v3.8M292.9 116.6v3.7M292.9 127.8v3.2h2.6M292.9 122.2v3.7M297.4 131h3.7"/>
<path d="M303 131h3.8M308.7 131h3.7M314.3 131h3.7M319.9 131h3.7M325.5 131h3.8M331.2 131h3.7M336.8 131h3.7M342.4 131h2.6v4.5M345 137.4v3.8M345 143.1v3.7M345 148.7v3.7M345 154.3v3.7"/>
<path d="M345 159.9v3.8M345 176.8v4.5h-4.3M345 165.6v3.7M345 171.2v3.7M210.8 181.3h4.3M217 181.3h3.7M222.6 181.3h3.7M228.2 181.3h3.8M233.8 181.3h3.8M239.5 181.3h3.7M245.1 181.3h3.7M250.7 181.3h3.8"/>
<path d="M256.3 181.3h3.8M262 181.3h3.7M267.6 181.3h3.7M273.2 181.3h3.8M278.8 181.3h3.8M284.5 181.3h3.7M290.1 181.3h3.7M295.7 181.3h3.8M301.3 181.3h3.8M307 181.3h3.7M312.6 181.3h3.7M318.2 181.3h3.8"/>
<path d="M323.8 181.3h3.8M329.5 181.3h3.7M335.1 181.3h3.7"/>
</g>
<!-- layer: TEXT -->
<g fill="none" stroke="#000" stroke-width=".26">
<circle cx="266.4" cy="136.6" r="2.4"/>
<circle cx="164.6" cy="155.5" r="2.4"/>
</g>
<text font-size="7.5" x="68.3" y="260.5">Existing Ground Floor Demolition Plan</text>
<g font-size="4.5">
<text x="24" y="18.6">Legend</text>
<text x="123.8" y="104.3">Bed 1</text>
<text x="177.2" y="104.3">Lounge</text>
<text x="225.9" y="104.1">Dining / Family</text>
<text x="85.2" y="131.6">Verandah</text>
<text x="123.3" y="160.8">Bed 2</text>
<text x="158" y="160.8">Bath</text>
<text x="186" y="160.8">Study</text>
<text x="216.2" y="160.8">Kitchen</text>
<text x="250.2" y="160.8">Shr</text>
<text x="282.8" y="160.8">Bed 3</text>
<text x="321.6" y="160.8">Bed 4</text>
<text x="48.1" y="162.8" transform="rotate(90 48.1 162.8)">A</text>
<text x="371.9" y="162.8" transform="rotate(90 371.9 162.8)">A</text>
<text x="244.5" y="175.5">WC</text>
<text x="300.4" y="207.1">Garage</text>
<text x="300.4" y="212.1">(to remain)</text>
<text x="28.4" y="283.6">MR S &amp; MRS M GLASCOTT</text>
<text x="142.6" y="283.6">12 THE CHASE ROAD TURRAMURRA NSW 2074</text>
<text x="293.3" y="283.9">1:100</text>
<text x="322.3" y="283.9">3 OF 8</text>
<text x="354.4" y="283.8">7695</text>
<text x="377.3" y="283.7">N</text>
</g>
<text font-size="3.2" x="366.2" y="283.8">/15</text>
<g font-size="3">
<text x="327" y="252.4">Existing Ground Floor Residence</text>
<text x="327.1" y="255.7">Ground Floor Addition</text>
<text x="382.9" y="252.4">=</text>
<text x="382.9" y="255.7">=</text>
<text x="389.3" y="252.4">200.50m²</text>
<text x="390.4" y="255.7">10.00m²</text>
</g>
<g font-size="2.6">
<text x="397.5" y="20.7" transform="rotate(-9 397.5 20.7)">T.N.</text>
<text x="403.1" y="29.1" transform="rotate(-9 403.1 29.1)">M.N.</text>
<text x="23.5" y="30.6">AC</text>
<text x="37.9" y="30.3">Air Conditioning Unit</text>
<text x="38" y="33.2">Wall Mounted</text>
<text x="24.6" y="40">DP</text>
<text x="37.8" y="40.3">Downpipe</text>
<text x="23.9" y="48.1">EL</text>
<text x="37.9" y="48.3">Eave Light</text>
<text x="24.5" y="56.5">G</text>
<text x="37.9" y="56.3">Gully</text>
<text x="23.2" y="63">EF</text>
<text x="37.9" y="64.3">Exhaust Fan in</text>
<text x="23" y="70.8">MB</text>
<text x="37.9" y="67.2">window</text>
<text x="37.8" y="72.3">Meter Box - Electrical</text>
<text x="22.1" y="79.6">GAS</text>
<text x="37.8" y="80.3">Meter - Gas</text>
<text x="103.3" y="81.4">GAS</text>
<text x="229.2" y="81.8">AC</text>
<text x="241.3" y="81.5">DP</text>
<text x="24.3" y="88.7">VP</text>
<text x="37.9" y="88.3">Stack</text>
<text x="25.6" y="94.7">T</text>
<text x="305.8" y="90.1">Line of Proposed work</text>
<text x="306" y="93">shown dashed.</text>
<text x="38" y="96.3">Tap - Garden</text>
<text x="276.8" y="96.2">EL</text>
<text x="23.1" y="103.6">WL</text>
<text x="38" y="104.4">Wall Light</text>
<text x="305.8" y="104.2">Remove existing</text>
<text x="306" y="107.1">step &amp; paving</text>
<text x="19" y="113.4">T.V.</text>
<text x="38" y="112.3">TV Antenna -</text>
<text x="156.2" y="108.7" transform="rotate(-90 156.2 108.7)">Robe</text>
<text x="215" y="112.2">Remove cork tiles</text>
<text x="305.9" y="113.9">Demolish existing roof</text>
<text x="37.9" y="115.3">Owner to relocate</text>
<text x="38" y="118.2">as required</text>
<text x="215.1" y="115.1">and underlay.</text>
<text x="306" y="116.8">shown dashed.</text>
<text x="25.4" y="124.7">MH</text>
<text x="37.8" y="124.3">Manhole</text>
<text x="100" y="121.3">WL</text>
<text x="24.3" y="131.2">EF</text>
<text x="162.6" y="130">TV</text>
<text x="37.9" y="132.3">Exhaust Fan</text>
<text x="265.6" y="137.4">1</text>
<text x="327.3" y="136.5">Robe</text>
<text x="18.3" y="138.7">HWU</text>
<text x="37.9" y="140.2">Gas HWU w/-flue</text>
<text x="138.8" y="142.7">Robe</text>
<text x="156.4" y="149.2" transform="rotate(-90 156.4 149.2)">Linen</text>
<text x="181.9" y="149.7">Remove floor tiles.</text>
<text x="244.9" y="147.7">HWU</text>
<text x="288.4" y="146.6">Robe</text>
<text x="360.8" y="145">Demolish existing structure down</text>
<text x="360.9" y="148">to floor level shown dashed.</text>
<text x="153.9" y="153.3">MH</text>
<text x="267" y="151.4" transform="rotate(-90 267 151.4)">Ldry</text>
<text x="360.8" y="153.8">drainage, gas &amp; electrical points</text>
<text x="360.9" y="150.9">Terminate existing plumbing,</text>
<text x="163.8" y="156.3">2</text>
<text x="240.6" y="158.9" transform="rotate(-90 240.6 158.9)">Linen</text>
<text x="360.9" y="156.8">affected by the demolition.</text>
<text x="98" y="162.9">MB</text>
<text x="158.6" y="167.3">EF</text>
<text x="272.8" y="165.4">Remove concrete floor slab.</text>
<text x="54.6" y="176.9">Electrical &amp; phone</text>
<text x="54.6" y="179.9">POAs to remain.</text>
<text x="98.1" y="180.9">DP</text>
<text x="109.3" y="184.7" transform="rotate(-3 109.3 184.7)">WL</text>
<text x="148.9" y="184.2">VP</text>
<text x="172.5" y="184">G</text>
<text x="227.8" y="184.7">T</text>
<text x="233.5" y="184.9">DP</text>
<text x="265.1" y="184.4">EF</text>
<text x="302.2" y="185.3">AC</text>
<text x="307.7" y="185.3">DP</text>
<text x="338.7" y="185.3">AC</text>
<text x="168.5" y="190.9">Remove linen cupboard and walls shown</text>
<text x="168.6" y="193.8">dashed. Remove fixtures, wall and floor</text>
<text x="168.7" y="196.8">tiles, ceiling linings, concrete floor slab</text>
<text x="168.6" y="202.7">of extended bathroom.</text>
<text x="168.7" y="199.7">and flooring from timber framed floor area</text>
<text x="19.7" y="283.8">FOR:</text>
<text x="137.3" y="283.6">AT:</text>
<text x="283" y="283.9">SCALE:</text>
<text x="311.6" y="283.9">SHEET:</text>
<text x="340.8" y="283.9">JOB NO:</text>
</g>
</svg>
